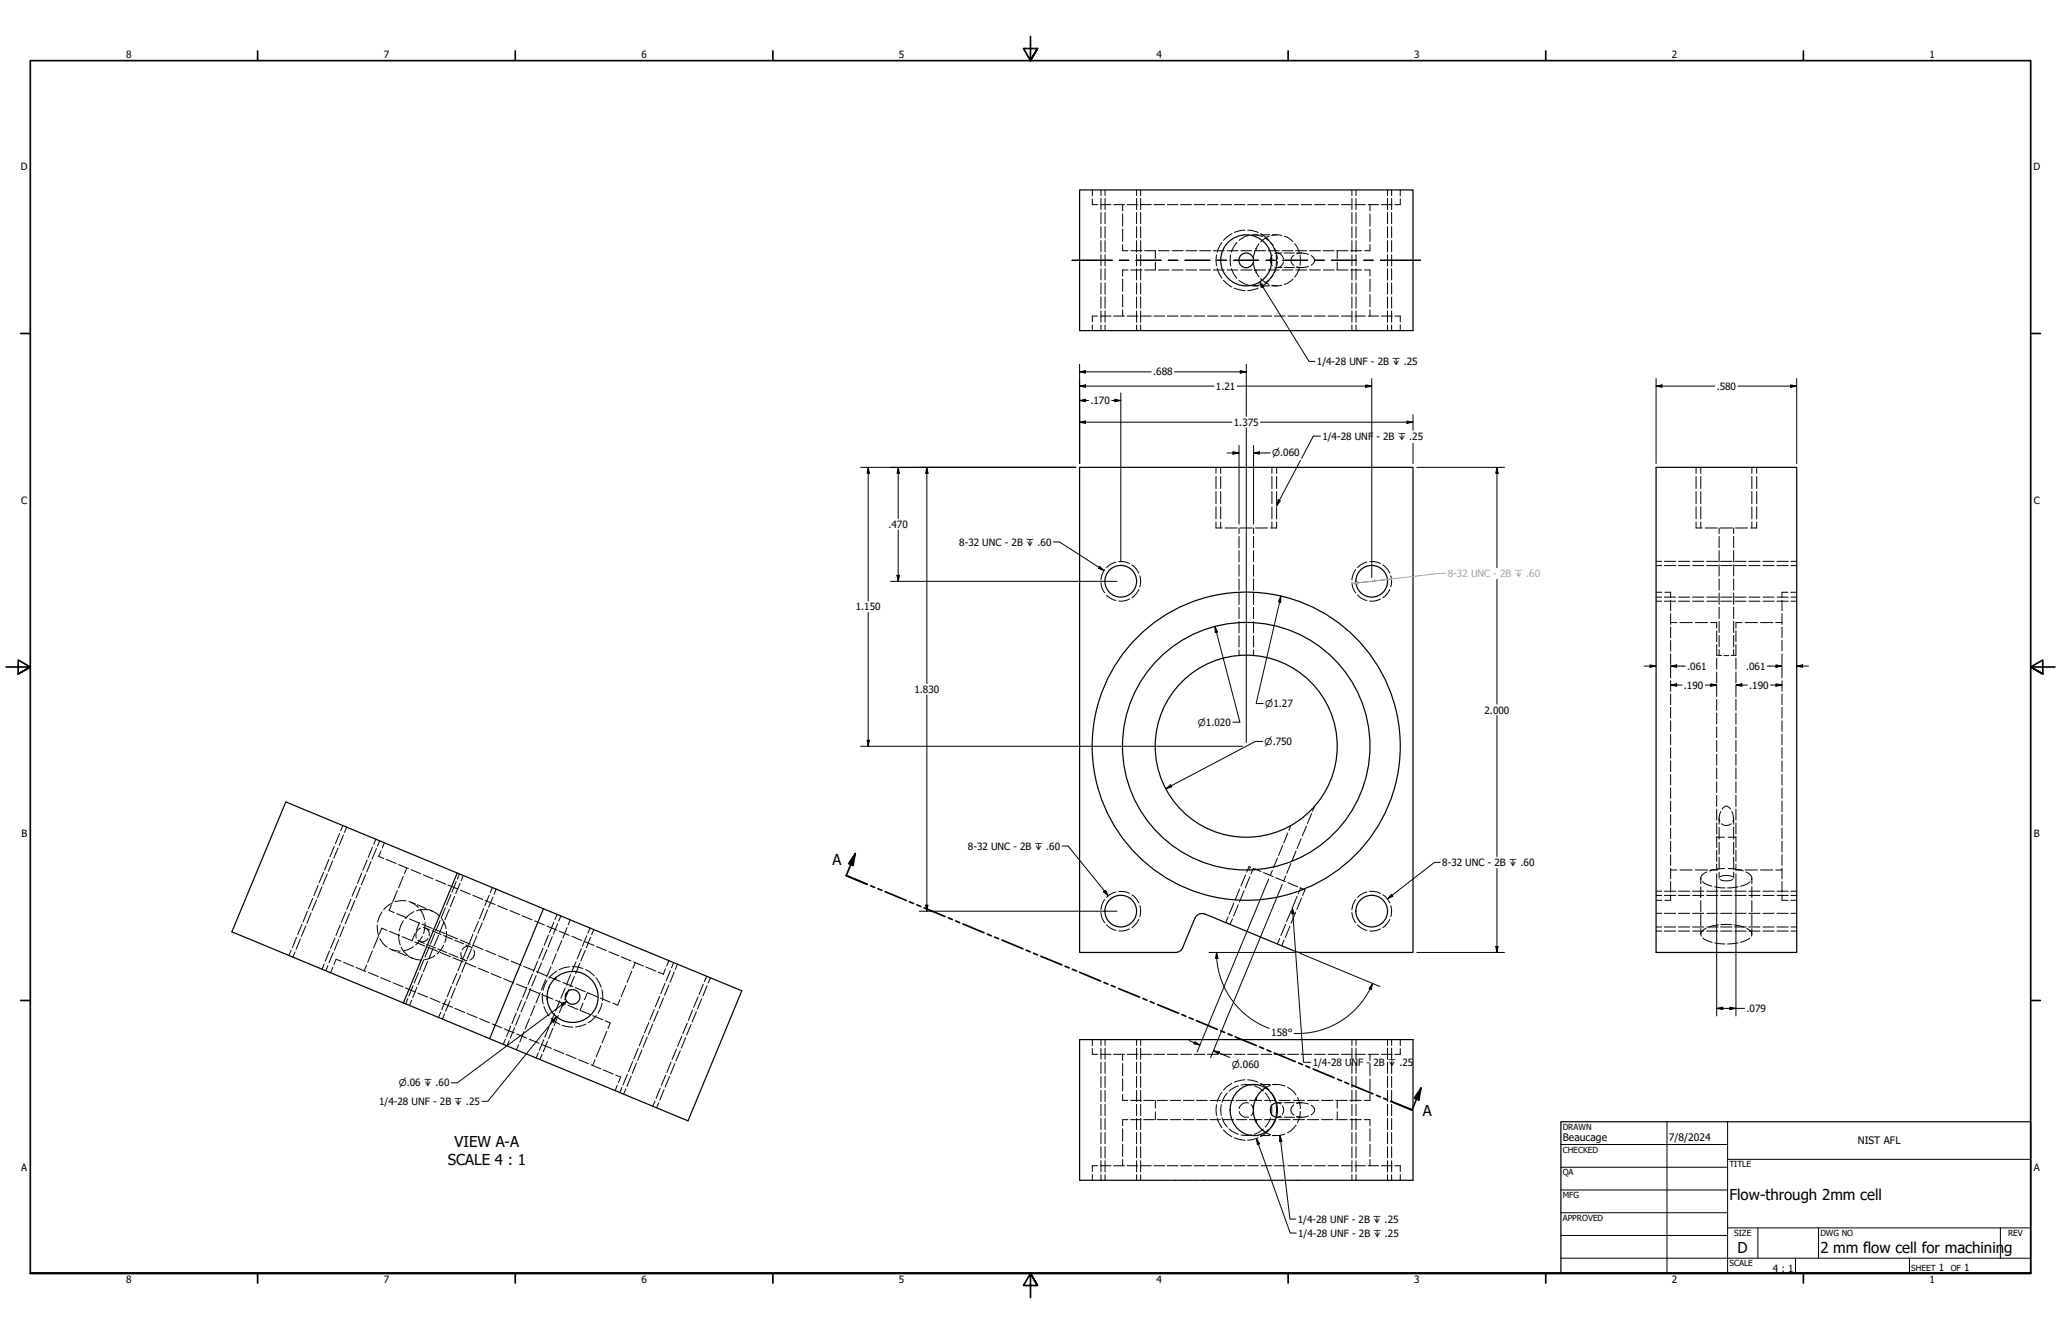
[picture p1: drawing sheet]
<svg xmlns="http://www.w3.org/2000/svg" width="864mm" height="559mm" viewBox="0 0 864 559" stroke-linecap="round" stroke-linejoin="round" font-family="sans-serif">
<!-- layer: Hidden Narrow (ANSI) -->
<g fill="none" stroke="#000" stroke-width=".42">
<path d="M461.3 79.6v2.3M478 79.6v2.3M566.5 79.6v2.3M583.1 79.6v2.3M461.3 83.1v4.7M461.3 89v4.7M461.3 94.9v4.7M478 83.1v4.7M478 89v4.7M478 94.9v4.7M516.2 97.9l-2.2 1.4-1.4 1.4M521.7 96.4l-1.7 .1-2.8 .9"/>
<path d="M522.8 96.4l1.6 .1 2.8 .9M528.2 97.9l2.2 1.4 1.3 1.4M566.5 83.1v4.7M566.5 89v4.7M566.5 94.9v4.7M583.1 83.1v4.7M583.1 89v4.7M583.1 94.9v4.7M461.3 100.8v4.7M461.3 106.7v4.7M461.3 112.6v4.7M461.3 118.5v4.7"/>
<path d="M478 100.8v4.7M478 106.7v4.7M478 112.6v4.7M478 118.5v4.7M509.7 106.8v4.5M510 112.4l2 4.1M512 101.6l-.8 1.1-1.2 3M512.6 117.4l1.4 1.4 2.2 1.4M531.7 117.4l-1.3 1.4-2.2 1.4M532.4 101.6l.8 1.1 1.2 3M534.4 112.4l-2 4.1M534.7 106.8v4.5"/>
<path d="M566.5 100.8v4.7M566.5 106.7v4.7M566.5 112.6v4.7M566.5 118.5v4.7M583.1 100.8v4.7M583.1 106.7v4.7M583.1 112.6v4.7M583.1 118.5v4.7M461.3 124.4v4.7M461.3 130.2v4.8M461.3 136.1v2.4M478 124.4v4.7"/>
<path d="M478 130.2v4.8M478 136.1v2.4M517.2 120.7l4.5 1M527.2 120.7l-4.4 1M566.5 124.4v4.7M566.5 130.2v4.8M566.5 136.1v2.4M583.1 124.4v4.7M583.1 130.2v4.8M583.1 136.1v2.4M509.5 195.8v2.5M509.5 199.6v5.1"/>
<path d="M534.9 195.8v2.5M534.9 199.6v5.1M710.7 195.8v2.5M710.7 199.6v5.1M736.1 195.8v2.5M736.1 199.6v5.1M509.5 205.9v5.1M509.5 212.3v5.1M509.5 218.6v2.6M534.9 205.9v5.1M534.9 212.3v5.1M534.9 218.6v2.6"/>
<path d="M710.7 205.9v5.1M710.7 212.3v5.1M710.7 218.6v2.6M736.1 205.9v5.1M736.1 212.3v5.1M736.1 218.6v2.6M462.9 238.6a7.4 7.4 0 0 0-1.6 4.4M467.6 235.5l-2.7 1.1-1.2 1.1M468.8 235.3l3.1 .2 1.4 .5M474.3 236.7a7.3 7.3 0 0 1 2.9 3.4M568.1 238.6a7.4 7.4 0 0 0-1.6 4.4M572.8 235.5l-2.7 1.1-1.3 1.1"/>
<path d="M573.9 235.3l3.1 .2 1.4 .5M579.4 236.7a7.3 7.3 0 0 1 3 3.4M693.9 235.1h2.4M697.4 235.1h4.8M703.3 235.1h4.7M709.2 235.1h4.7M715.1 235.1h4.7M721 235.1h4.7M726.9 235.1h4.7M732.8 235.1h4.7M738.7 235.1h4.7M744.6 235.1h4.7"/>
<path d="M750.4 235.1h2.5M461.3 244.1a7 7 0 0 0 1.6 4.2M463.7 249.3l1.2 1.1 2.7 1.1M473.3 251l-1.4 .5-3.1 .3M477.2 246.9a7.8 7.8 0 0 1-2.9 3.5M477.6 241.2a7 7 0 0 1 0 4.6M566.5 244.1a7 7 0 0 0 1.6 4.2M568.8 249.3l1.3 1.1 2.7 1.1M578.4 251l-1.4 .5-3.1 .3M582.4 246.9a7.8 7.8 0 0 1-3 3.5M582.7 241.2a7 7 0 0 1 0 4.6M693.9 251.8h2.4"/>
<path d="M697.4 251.8h4.8M703.3 251.8h4.7M709.2 251.8h4.7M715.1 251.8h4.7M721 251.8h4.7M726.9 251.8h4.7M732.8 251.8h4.7M738.7 251.8h4.7M744.6 251.8h4.7M750.4 251.8h2.5M137.8 360l-1.8 4.4M140.1 354.5l-1.9 4.4"/>
<path d="M142.3 349.1l-1.8 4.3M143.6 345.8l-.9 2.2M157.7 355.5l-1.8 4.4M159.1 352.2l-.9 2.2M131.1 376.3l-1.9 4.4M133.3 370.9l-1.8 4.3M135.6 365.4l-1.9 4.4M148.7 377.3l-1.8 4.3M150.9 371.8l-1.7 4.4M153.2 366.3l-1.8 4.4M155.4 360.9l-1.7 4.4M188.9 374.8l-1.8 4.4"/>
<path d="M191.1 369.3l-1.7 4.4M192.5 366.1l-.9 2.1M206.6 375.7l-1.9 4.3M207.9 372.4l-.9 2.2M462.9 376.8a7.4 7.4 0 0 0-1.6 4.3M467.6 373.6l-2.7 1.2-1.2 1.1M468.8 373.4l3.1 .2 1.4 .6M474.3 374.8a7.3 7.3 0 0 1 2.9 3.5M477.6 379.4a7 7 0 0 1 0 4.6M517 378.3l-2 4.7M519.4 372.4l-1.9 4.7M521.9 366.5l-2 4.7"/>
<path d="M523.4 363l-1 2.4M523.6 364l-.1 .4M523.9 363.3l-.1 .3M545.3 376.2l-1.9 4.7M546.8 372.7l-1 2.4M568.1 376.8a7.4 7.4 0 0 0-1.6 4.3M572.8 373.6l-2.7 1.2-1.3 1.1M573.9 373.4l3.1 .2 1.4 .6M579.4 374.8a7.3 7.3 0 0 1 3 3.5M582.7 379.4a7 7 0 0 1 0 4.6M693.9 373.3h2.4M697.4 373.3h4.8"/>
<path d="M703.3 373.3h4.7M709.2 373.3h4.7M715.1 373.3h4.7M721 373.3h4.7M726.9 373.3h4.7M732.8 373.3h4.7M738.7 373.3h4.7M744.6 373.3h4.7M750.4 373.3h2.5M122 398.1l-.9 2.1M124.3 392.6l-1.8 4.4M126.6 387.2l-1.9 4.3"/>
<path d="M128.8 381.8l-1.8 4.3M139.6 399l-1.7 4.4M141.9 393.6l-1.8 4.4M144.1 388.1l-1.7 4.4M146.4 382.7l-1.7 4.3M179.9 396.6l-1.8 4.3M182.1 391.1l-1.8 4.4M184.4 385.6l-1.8 4.4M186.6 380.2l-1.8 4.4M197.5 397.5l-1.8 4.3M199.8 392l-1.8 4.4M202.1 386.6l-1.9 4.4"/>
<path d="M204.3 381.1l-1.8 4.4M227.6 397.2l-1.9 4.3M229.8 391.7l-1.8 4.3M232.1 386.3l-1.8 4.4M233.4 383l-.9 2.2M245.2 398.1l-1.8 4.4M247.5 392.6l-1.8 4.4M248.8 389.4l-.9 2.1M461.3 382.3a7 7 0 0 0 1.6 4.2M463.7 387.5l1.2 1.1 2.7 1.1M473.3 389.1l-1.4 .6-3.1 .3M477.2 385.1a7.8 7.8 0 0 1-2.9 3.5"/>
<path d="M514.6 384.1l-1 2.4M538 393.8l-.9 2.4M540.5 388l-2 4.7M542.9 382.1l-1.9 4.7M566.5 382.3a7 7 0 0 0 1.6 4.2M568.8 387.5l1.3 1.1 2.7 1.1M578.4 389.1l-1.4 .6-3.1 .3M582.4 385.1a7.8 7.8 0 0 1-3 3.5M693.9 390h2.4M697.4 390h4.8M703.3 390h4.7M709.2 390h4.7"/>
<path d="M715.1 390h4.7M721 390h4.7M726.9 390h4.7M732.8 390h4.7M738.7 390h4.7M744.6 390h4.7M750.4 390h2.5M137.4 404.5l-.9 2.2M170.9 418.3l-.9 2.2M173.1 412.9l-1.8 4.4M175.4 407.4l-1.9 4.4M177.6 402l-1.8 4.3"/>
<path d="M188.5 419.3l-1.8 4.3M190.8 413.8l-1.8 4.3M193 408.4l-1.8 4.4M195.3 402.9l-1.8 4.4M218.6 418.9l-1.9 4.4M220.8 413.5l-1.8 4.3M223.1 408.1l-1.9 4.3M225.3 402.6l-1.8 4.4M227.3 416.1l.3 4.5M229.2 410.7l-1 2.1-.7 2.1M233.3 406.8l-3.4 3M236.2 419.9l-1.8 4.3"/>
<path d="M238.4 414.4l-1.7 4.4M238.6 405l-2.5 .4-1.8 .8M239.8 404.9l2.8 .3 1.6 .5M240.7 409l-1.8 4.3M243 403.5l-1.8 4.4M245.3 406.1l1.5 .7 2.2 1.9M249.7 409.6l2.2 3.9M252.2 414.7l.3 4.5M276.4 417.4l-1.8 4.4M278.6 411.9l-1.7 4.4M280.9 406.5l-1.8 4.3M282.3 403.2l-.9 2.2"/>
<path d="M294.1 418.3l-1.9 4.4M296.3 412.9l-1.8 4.4M297.7 409.6l-1 2.2M186.2 424.7l-.8 2.2M211.8 435.3l-.9 2.2M214 429.8l-1.8 4.4M216.3 424.4l-1.8 4.4M227.9 421.6l.8 1.9 1.4 2.1M229.4 436.2l-1.8 4.4M230.9 426.5l2.2 1.8 1.5 .8M231.6 430.8l-1.7 4.3M233.9 425.3l-1.7 4.3"/>
<path d="M235.6 429.5l4.4 .8M245.6 428.9l-1.9 .8-2.5 .5M249.9 425.4l-2.3 2.3-1.1 .7M252.3 420.2l-.6 2.3-1.1 1.9M267.4 439.2l-1.8 4.3M269.6 433.7l-1.8 4.4M271.9 428.3l-1.8 4.3M274.1 422.8l-1.7 4.4M287.3 434.7l-1.8 4.3M289.6 429.2l-1.9 4.4M291.8 423.8l-1.8 4.3M461.3 435.5v2.4"/>
<path d="M461.3 439v4.7M478 435.5v2.4M478 439v4.7M566.5 435.5v2.4M566.5 439v4.7M583.1 435.5v2.4M583.1 439v4.7M227.1 441.6l-.8 2.2M260.6 455.5l-.9 2.2M262.9 450.1l-1.9 4.3M265.1 444.6l-1.8 4.3M278.3 456.4l-1.8 4.4"/>
<path d="M280.5 451l-1.8 4.4M282.8 445.6l-1.8 4.3M285.1 440.1l-1.9 4.3M461.3 444.9v4.7M461.3 450.8v4.7M461.3 456.8v4.7M478 444.9v4.7M478 450.8v4.7M478 456.8v4.7M512 457.5l-.8 1.1-1.2 3M516.2 453.8l-2.2 1.4-1.4 1.4M521.7 452.3l-4.5 1"/>
<path d="M522.8 452.3l4.4 1M528.2 453.8l2.2 1.4 1.3 1.4M532.4 457.5l.8 1.1 1.2 3M566.5 444.9v4.7M566.5 450.8v4.7M566.5 456.8v4.7M583.1 444.9v4.7M583.1 450.8v4.7M583.1 456.8v4.7M276 461.9l-.9 2.2M461.3 462.6v4.8M461.3 468.5v4.7"/>
<path d="M461.3 474.4v4.7M478 462.6v4.8M478 468.5v4.7M478 474.4v4.7M509.7 462.7v4.5M510 468.3l2 4.1M512.6 473.3l1.4 1.4 2.2 1.4M517.2 476.6l4.5 1M527.2 476.6l-4.4 1M531.7 473.3l-1.3 1.4-2.2 1.4M534.4 468.3l-2 4.1M534.7 462.7v4.5"/>
<path d="M566.5 462.6v4.8M566.5 468.5v4.7M566.5 474.4v4.7M583.1 462.6v4.8M583.1 468.5v4.7M583.1 474.4v4.7M461.3 480.3v4.7M461.3 486.2v4.7M461.3 492.1v2.3M478 480.3v4.7M478 486.2v4.7M478 492.1v2.3"/>
<path d="M566.5 480.3v4.7M566.5 486.2v4.7M566.5 492.1v2.3M583.1 480.3v4.7M583.1 486.2v4.7M583.1 492.1v2.3"/>
</g>
<!-- layer: Hidden (ANSI) -->
<g fill="none" stroke="#000" stroke-width=".42">
<path d="M457.7 79.6v2.4M463 79.6v2.3M476.2 79.6v2.3M568.2 79.6v2.3M581.4 79.6v2.3M586.7 79.6v2.4M457.7 83.2v2.5h2.2M461.1 85.7h4.4M463 83.1v4.7M463 89v4.7M463 94.9v4.7M466.7 85.7h4.5"/>
<path d="M470.4 85.7v2.6M470.4 89.6v5.1M470.4 96v5.2M472.3 85.7h4.5M476.2 83.1v4.7M476.2 89v4.7M476.2 94.9v4.7M477.9 85.7h4.5M483.5 85.7h4.5M489.1 85.7h4.5M494.7 85.7h4.5M500.3 85.7h4.5"/>
<path d="M506 85.7h4.4M511.6 85.7h4.5M517.1 85.7h4.6M522.8 85.7h4.4M523.3 98.6a8.4 8.4 0 0 0-4.1 2.1M524.4 98.4a8.2 8.2 0 0 1 4.7 .7M525.3 98.4h2M528.3 98.4h3.8M528.4 85.7h4.5M530.1 99.7l1.7 1.3 1.7 1.9M531.7 98.9l-1.5 .8-2 1.6M533.1 98.4h2"/>
<path d="M534 85.7h4.5M537.1 98.6l-1.5-.2-2.8 .3M538.2 98.9l1 .4 2.6 1.9M539.6 85.7h4.5M545.2 85.7h4.5M550.8 85.7h4.5M556.5 85.7h4.4M562 85.7h4.5M567.6 85.7h4.5M568.2 83.1v4.7M568.2 89v4.7M568.2 94.9v4.7"/>
<path d="M573.3 85.7h4.4M574 85.7v2.6M574 89.6v5.1M574 96v5.2M578.9 85.7h4.5M581.4 83.1v4.7M581.4 89v4.7M581.4 94.9v4.7M586.7 83.2v2.5h-2.2M463 100.8v4.7M463 106.7v4.7M463 112.6v4.7"/>
<path d="M463 118.5v4.7M470.4 102.5v2.5h2.3M470.4 116.9v5.1M472.7 113.1h-2.3v2.5M473.8 105h4.7M473.8 113.1h4.7M476.2 100.8v4.7M476.2 106.7v4.7M476.2 112.6v4.7M476.2 118.5v4.7M479.6 105h4.6M479.6 113.1h4.6"/>
<path d="M484.1 105v3.3M484.1 109.9v3.2M485.4 105h4.6M485.4 113.1h4.6M491.1 105h4.6M491.1 113.1h4.6M496.9 105h4.6M496.9 113.1h4.6M502.7 105h4.5M502.7 113.1h4.5M508.4 105h4.6M508.4 113.1h4.6"/>
<path d="M514.2 105h4.5M514.2 113.1h4.5M515.7 106.7l-.3 2.3 .3 2.4M516 112.5l1 2.4 1.4 1.7M518.4 101.5l-1.4 1.8-1 2.3M519.2 117.4a8.4 8.4 0 0 0 4.1 2.1M519.9 105h4.6M519.9 113.1h4.6M525.3 109.9l.6 3.2M525.3 119.8h2M525.7 105h4.6M525.7 113.1h4.6"/>
<path d="M525.8 113.1l.2 .3M525.9 105l-.6 3.3M526 104.7l-.2 .3M526.2 104.3l.2-.3v.3M526.2 113.7l.2 .4M526.4 114.1l1.1 1.9M526.4 104.7v.3M526.4 113.1v.3M526.4 113.7v.4M527.5 102.2l-1.1 1.8M528.2 116.7l2 1.7 1.5 .7M528.3 119.8h3.8"/>
<path d="M529.1 118.9l-2.4 .7-2.3 .1M531.4 105h4.6M531.4 113.1h4.6M532.8 119.4l2.8 .4 1.5-.3M533.1 106.9a3.1 3.1 0 0 0 0 4.4M533.1 119.8h2M533.5 115.2l-1.7 2-1.7 1.2M534 103.9l.9 2.1 .3 2.5M534.2 106.2a2.65 2.65 0 0 1 3.6 2.3M535.1 112.1h2M535.1 106h2M535.2 109.7l-.3 2.4-.9 2.1"/>
<path d="M537.2 105h4.6M537.2 113.1h4.6M537.8 109.7a2.65 2.65 0 0 1-3.6 2.2M538.2 112.1h4.2M538.2 106h4.2M541.8 116.9l-2.6 1.9-1 .4M542.2 106.9a2.42 2.42 0 0 0 0 4.3M542.5 102l.9 1.3 1 2.6M542.9 105h4.7M542.9 113.1h4.7M543.3 106.4a6.6 6.6 0 0 1 5 .2M543.4 112.1h2.1"/>
<path d="M543.4 106h2.1M544.4 112.3l-1 2.5-.9 1.3M544.8 106.9v4.3M548.3 111.6a7.4 7.4 0 0 1-5 .2M548.7 105h4.6M548.7 113.1h4.6M549.4 107.1a2.1 2.1 0 0 1 1.5 2 2.1 2.1 0 0 1-1.5 2M554.5 105h4.6M554.5 113.1h4.6M560.2 105h4.6M560.2 113.1h4.6M560.3 105v3.3"/>
<path d="M560.3 109.9v3.2M566 105h4.5M566 113.1h4.5M568.2 100.8v4.7M568.2 106.7v4.7M568.2 112.6v4.7M568.2 118.5v4.7M571.8 113.1h2.2v2.5M574 102.5v2.5h-2.2M574 116.9v5.1M581.4 100.8v4.7M581.4 106.7v4.7"/>
<path d="M581.4 112.6v4.7M581.4 118.5v4.7M457.7 136.1v2.4M459.9 132.4h-2.2v2.4M461.1 132.4h4.4M463 124.4v4.7M463 130.2v4.8M463 136.1v2.4M466.7 132.4h4.5M470.4 123.4v5.1M470.4 129.8v2.6M472.3 132.4h4.5"/>
<path d="M476.2 124.4v4.7M476.2 130.2v4.8M476.2 136.1v2.4M477.9 132.4h4.5M483.5 132.4h4.5M489.1 132.4h4.5M494.7 132.4h4.5M500.3 132.4h4.5M506 132.4h4.4M511.6 132.4h4.5M517.1 132.4h4.6M522.8 132.4h4.4"/>
<path d="M528.4 132.4h4.5M534 132.4h4.5M539.6 132.4h4.5M545.2 132.4h4.5M550.8 132.4h4.5M556.5 132.4h4.4M562 132.4h4.5M567.6 132.4h4.5M568.2 124.4v4.7M568.2 130.2v4.8M568.2 136.1v2.4M573.3 132.4h4.4"/>
<path d="M574 123.4v5.1M574 129.8v2.6M578.9 132.4h4.5M581.4 124.4v4.7M581.4 130.2v4.8M581.4 136.1v2.4M584.5 132.4h2.2v2.4M586.7 136.1v2.4M511.5 195.8v2.5M511.5 199.6v5.1M533 195.8v2.5M533 199.6v5.1"/>
<path d="M712.7 195.8v2.5M712.7 199.6v5.1M734.1 195.8v2.5M734.1 199.6v5.1M511.5 205.9v5.1M511.5 212.3v5.1M511.5 218.6v2.6M533 205.9v5.1M533 212.3v5.1M533 218.6v2.6M712.7 205.9v5.1M712.7 212.3v5.1"/>
<path d="M712.7 218.6v2.6M734.1 205.9v5.1M734.1 212.3v5.1M734.1 218.6v2.6M509.5 221.2h2.6M513.3 221.2h5.1M519.2 221.2v2.3M519.2 224.7v4.8M519.2 230.6v4.8M519.2 236.6v4.8M519.7 221.2h5.1M525.3 221.2v2.3"/>
<path d="M525.3 224.7v4.8M525.3 230.6v4.8M525.3 236.6v4.8M526 221.2h5.1M532.4 221.2h2.5M693.9 236.9h2.4M697.4 236.9h4.8M703.3 236.9h4.7M709.2 236.9h4.7M710.7 221.2h2.5M714.5 221.2h5.1M715.1 236.9h4.7"/>
<path d="M720.3 221.2v2.3M720.3 224.7v4.7M720.3 230.6v4.8M720.3 236.5v4.8M720.9 221.2h5M721 236.9h4.7M726.4 221.2v2.3M726.4 224.7v4.7M726.4 230.6v4.8M726.4 236.5v4.8M726.9 236.9h4.7M727.2 221.2h5.1"/>
<path d="M732.8 236.9h4.7M733.6 221.2h2.5M738.7 236.9h4.7M744.6 236.9h4.7M750.4 236.9h2.5M519.2 242.5v4.8M519.2 248.5v4.7M519.2 254.4v4.7M525.3 242.5v4.8M525.3 248.5v4.7M525.3 254.4v4.7M693.9 248.1h2.4"/>
<path d="M693.9 250.1h2.4M697.4 250.1h4.8M697.6 248.1h2.4v2.2M700 251.5v4.4M700 257v4.6M703.3 250.1h4.7M709.2 250.1h4.7M715.1 250.1h4.7M720.3 242.5v4.7M720.3 248.4v4.8M720.3 254.3v4.8M721 250.1h4.7"/>
<path d="M726.4 242.5v4.7M726.4 248.4v4.8M726.4 254.3v4.8M726.9 250.1h4.7M732.8 250.1h4.7M738.7 250.1h4.7M744.6 250.1h4.7M746.7 251.5v4.4M746.7 257v4.6M749.2 248.1h-2.5v2.2M750.4 248.1h2.5M750.4 250.1h2.5"/>
<path d="M519.2 260.3v4.8M519.2 266.3v4.7M519.2 272.2v2.4M525.3 260.3v4.8M525.3 266.3v4.7M525.3 272.2v2.4M700 262.6v4.5M700 268.3v4.4M700 273.9v4.5M700 279.5v4.5M700 260.8h2.6M703.9 260.8h5.1"/>
<path d="M710.4 260.8h5.1M716.8 260.8h2.5v2.3M719.3 264.2v4.6M719.3 270v4.6l.3-.1M719.3 275.7v4.6M720 274.5h.3M720.3 274.5l1.1 .1M720.3 260.3v4.7M720.3 266.2v4.8M720.3 272.1v2.4M722.4 274.6h2M726.4 274.5l-1 .1"/>
<path d="M726.4 274.5h.4M726.4 260.3v4.7M726.4 266.2v4.8M726.4 272.1v2.4M727.4 264.2v4.6M727.4 270v4.6l-.3-.1M727.4 275.7v4.6M729.9 260.8h-2.5v2.3M731.3 260.8h5.1M737.7 260.8h5.1M744.1 260.8h2.6M746.7 262.6v4.5"/>
<path d="M746.7 268.3v4.4M746.7 273.9v4.5M746.7 279.5v4.5M700 285.1v4.5M700 290.7v4.5M700 296.3v4.5M719.3 281.5v4.6M719.3 287.2v4.6M719.3 293v4.6M719.3 298.7v4.6M727.4 281.5v4.6M727.4 287.2v4.6"/>
<path d="M727.4 293v4.6M727.4 298.7v4.6M746.7 285.1v4.5M746.7 290.7v4.5M746.7 296.3v4.5M700 301.9v4.6M700 307.5v4.5M700 313.2v4.4M700 318.8v4.5M719.3 304.5v4.6M719.3 310.2v4.6M719.3 316v4.5"/>
<path d="M727.4 304.5v4.6M727.4 310.2v4.6M727.4 316v4.5M746.7 301.9v4.6M746.7 307.5v4.5M746.7 313.2v4.4M746.7 318.8v4.5M550.9 337.7l-.9 2.1M700 324.4v4.5M700 330v4.5M700 335.6v4.5M719.3 321.7v4.6"/>
<path d="M719.3 327.5v4.5M719.3 333.2v4.6M719.3 339v4.5M721 339.9a5.4 5.4 0 0 0-.4 4.3M721.6 339a1.84 1.84 0 0 1 1.8-1.3 1.84 1.84 0 0 1 1.7 1.3M725.7 339.9a5.4 5.4 0 0 1 .4 4.3M727.4 321.7v4.6M727.4 327.5v4.5M727.4 333.2v4.6M727.4 339v4.5M746.7 324.4v4.5M746.7 330v4.5"/>
<path d="M746.7 335.6v4.5M141.7 355.2l-1.9 4.3M143.9 349.8l-1.8 4.3M145.3 346.5l-1 2.2M156.1 354.8l-1.8 4.4M157.5 351.5l-.9 2.2M159.6 356.4l-.9 2.3 2.1 .9M161 353.1l-.9 2.2M161.8 360l4.2 1.7M535.3 359.3l-1.8 4.2M537.5 354.1l-1.8 4.2M539.6 348.9l-1.7 4.2"/>
<path d="M540.9 345.8l-.8 2.1M543.1 356.5l-1.8 4.2M545.2 351.3l-1.7 4.2M547.4 346.1l-1.7 4.1M549.6 340.8l-1.8 4.2M700 341.2v4.5M700 346.8v4.5M700 352.4v4.5M700 358v4.5M719.3 344.7v4.6M719.3 350.5v4.5M719.3 356.2v4.6"/>
<path d="M719.3 350.7h3.3M720.3 342.8v2.4M720.3 346.5v5M720.3 352.8v5M720.3 359.1v5M721.3 345.1a3.4 3.4 0 0 0 4.1 0M724.2 350.7h3.2M726.4 342.8v2.4M726.4 346.5v5M726.4 352.8v5M726.4 359.1v5M727.4 344.7v4.6"/>
<path d="M727.4 350.5v4.5M727.4 356.2v4.6M746.7 341.2v4.5M746.7 346.8v4.5M746.7 352.4v4.5M746.7 358v4.5M132.7 377l-1.9 4.3M134.9 371.5l-1.8 4.4M137.2 366.1l-1.9 4.4M139.4 360.6l-1.8 4.4M147.1 376.6l-1.8 4.3M149.4 371.2l-1.9 4.3"/>
<path d="M151.6 365.7l-1.8 4.4M153.9 360.2l-1.9 4.4M164 379l-.9 2.4 2.1 .9M164.5 378.2l-1.9 1.1-1.8 1.8M166.5 373.1l-2 4.7M167 362.1l4.1 1.8M169 367.2l-2 4.7M170.2 377.4l-2.2-.1-2.5 .5M170.4 363.6l-.9 2.4M171.3 377.6l2.1 1 1.9 1.5M172.2 364.3l4.1 1.7M172.2 378l1.8 .7"/>
<path d="M174.9 379l3.6 1.6M177.4 366.5l4.1 1.7M182.6 368.6l4.1 1.7M187.7 370.7l4.2 1.7M190.5 375.4l-1.8 4.4M192.8 370l-1.9 4.3M192.9 372.9l4.1 1.7M194.1 366.7l-.9 2.2M198.1 375l4.1 1.7M203.3 377.2l4.2 1.7M205 375l-1.9 4.4M206.3 371.8l-.9 2.2"/>
<path d="M208.5 379.3l4.1 1.8M518.9 379l-2 4.7M521.3 373.1l-1.9 4.7M523.4 363l.2 .1M523.7 367.3l-1.9 4.7M523.7 363.2l.2 .1M525.4 363.9l-.3-.1-.9 2.3M525.7 364h.2M526.4 364.2l2 .9M529.4 365.5l4.1 1.7M533.1 364.6l-.8 2.1M534.5 367.7l4.1 1.6"/>
<path d="M538.7 367l-.8 2M539.6 369.8l4.2 1.7M540.9 361.7l-1.7 4.2M543.5 375.5l-1.9 4.7M544.8 371.9l2 .8M545 372l-1 2.3M693.9 377.1h2.4M693.9 375.1h2.4M697.4 375.1h4.8M700 363.7v4.4M700 369.3v4.5M700 374.8v2.3h-2.4"/>
<path d="M700 364.4h2.6M703.3 375.1h4.7M703.9 364.4h5.1M709.2 375.1h4.7M710.4 364.4h5.1M712.7 367.9v2.3M712.7 371.4v4.6M712.7 377.3v4.7M713.4 369.3a7.4 7.4 0 0 0 4 1.9M715.1 365.3a2.98 2.98 0 0 0-2.3 3.1M715.1 375.1h4.7M718.4 371.5l4.4 .4"/>
<path d="M718.7 364.2l-2.5 .6M719 364.3l.3 .1h-2.5M719.3 361.9v2.3h-.3M720.3 365.4v2.5M720.7 367.3l2.7-.6 2.7 .6M720.7 368.4l2.7 .6 2.7-.6M721 375.1h4.7M722.6 363.8l-3.3 .2M724.2 363.8l3.2 .2M726.4 365.4v2.5M726.9 375.1h4.7M727.4 361.9v2.3h.3"/>
<path d="M727.7 364.3l-.3 .1h2.5M728.1 364.2h.3h-.3M728.3 371.5l-4.4 .4M728.4 364.2l2.1 .6M731.3 364.4h5.1M731.6 365.3a2.83 2.83 0 0 1 2.3 3.1M732.8 375.1h4.7M733.3 369.3a6.7 6.7 0 0 1-3.9 1.9M734.1 367.9v2.3M734.1 371.4v4.6M734.1 377.3v4.7M737.7 364.4h5.1"/>
<path d="M738.7 375.1h4.7M744.1 364.4h2.6M744.6 375.1h4.7M746.7 363.7v4.4M746.7 369.3v4.5M746.7 374.8v2.3h2.5M750.4 377.1h2.5M750.4 375.1h2.5M123.6 398.8l-.9 2.1M125.9 393.3l-1.8 4.3M128.1 387.9l-1.8 4.3M130.4 382.4l-1.8 4.4"/>
<path d="M138 398.3l-1.7 4.4M140.3 392.9l-1.8 4.4M142.6 387.5l-1.8 4.4M144.8 382l-1.8 4.4M156 398.3l-1.9 4.8M158.1 387.5l.1 2.5 .5 2.1M158.5 392.4l-2 4.7M159.2 393.2a8.4 8.4 0 0 0 3 3.5M160.1 382l-1.2 2-.6 2.3M162.1 389.7l-2.1-.9-1 2.4M163.2 397.3a8.7 8.7 0 0 0 4.5 1.1M163.2 390.1l4.2 1.8"/>
<path d="M164 397.8l1.8 .7M166.2 382.7l4.3 1.8M166.7 398.8l3.5 1.6M167.1 391.2v2.5l.6 2.1M168.1 396.9l1.4 2.1 1.7 1.4M168.5 392.4l4.3 1.7M169 385.7l-1.1 2.1-.6 2.2M171.6 384.9l4.2 1.8M173.2 396.6l-2.3 1.2-2 .5M173.4 381.9l-1.8 1.1-1.9 1.7M173.8 394.6l4.3 1.7M173.9 391.1l-1.2 3"/>
<path d="M175.7 386.7l-1.2 2.9M175.9 394.4l1.9 .8M176.1 381l1.1 1.8 .7 2.5M176.1 388.8a2.97 2.97 0 0 0-1.6 4.1M176.9 387.2l4.3 1.7M177 392.2l-1.3 2.1-1.5 1.6M177.4 388.6a2.73 2.73 0 0 1 2.4 3.4M178.1 386.5l-.1 2.2-.6 2.3M178.2 388.7l1.9 .8M178.8 395.5l3.7 1.6M179.1 396.7l4.3 1.8M179.2 381.1l-2.2-.1-2.4 .5"/>
<path d="M179.3 393.1a2.67 2.67 0 0 1-4.2 .7M179.4 380.9l1.8 .7M180.3 381.4a7.6 7.6 0 0 1 4 2.5M181 389.9l3.8 1.6M181.5 397.2l-1.8 4.4M182.2 389.3l4.3 1.8M183.5 397.5l3.7 1.5M183.8 391.8l-1.9 4.3M184.5 399l4.2 1.7M185 384.7a8.5 8.5 0 0 1 1.9 4.3M185.8 391.9l3.7 1.5M185.9 395.9l-1.2 2.1-1.6 1.6"/>
<path d="M186 386.3l-1.8 4.4M187.1 390.1l-.1 2.3-.6 2.4M187.5 391.5l4.3 1.8M188.2 399.5l3.7 1.5M188.3 380.9l-1.9 4.4M190.5 393.8l3.7 1.6M192.8 393.8l4.3 1.7M193.2 398.9a2.74 2.74 0 0 0 2.5 3.5M195.2 395.8l1.9 .8M196 396.8l-1.9 4.4M197.9 397.1a2.71 2.71 0 0 0-4.2 .7M198.2 396l4.2 1.7"/>
<path d="M198.2 391.4l-1.8 4.3M198.6 398.1a3.1 3.1 0 0 1-1.8 4M200.5 386l-1.9 4.3M202.7 380.5l-1.8 4.4M203.5 398.1l4.3 1.8M213.7 381.4l4.1 1.8M218.8 383.6l4.1 1.7M224 385.8l4.2 1.7M229.2 387.9l4.2 1.7M229.2 397.8l-1.9 4.4M231.4 392.4l-1.8 4.3M233.1 399.5l-1.8 4.3"/>
<path d="M233.7 386.9l-1.9 4.4M234.4 390.1l4.1 1.7M235 383.7l-.9 2.1M235.4 394l-1.8 4.4M237.6 388.6l-1.8 4.3M239 385.3l-.9 2.2M239.6 392.2l4.1 1.8M243.6 397.4l-1.8 4.4M244.7 394.3l4.2 1.7M245.9 392l-1.9 4.4M247.2 388.7l-.9 2.2M249.9 396.5l4.2 1.7"/>
<path d="M255.1 398.7l4.2 1.7M516.4 384.9l-1 2.3M536.3 393.1l-1.1 2.3M538.7 387.2l-2 4.7M541.1 381.4l-2 4.6M693.9 388.3h2.4M693.9 382.6h2.4M697.4 388.3h4.8M697.4 382.6h4.8M703.3 388.3h4.7M703.3 382.6h4.7M709.2 388.3h4.7"/>
<path d="M709.2 382.6h4.7M712.7 383.1v4.7M712.7 389v2.4M713.5 392.9l1.8 1.1 2.1 .7M714.9 388.8a2.64 2.64 0 0 0-2 3.3M715.1 388.3h4.7M715.1 382.6h4.7M718.5 395l4.3 .4M720.1 387.4l-4.2 1M721 388.3h4.7M721 382.6h4.7M721.2 387.3h4.4"/>
<path d="M726.6 387.4l4.2 1M726.9 388.3h4.7M726.9 382.6h4.7M728.2 395l-4.3 .4M731.8 388.8a2.52 2.52 0 0 1 2.1 3.3M732.8 388.3h4.7M732.8 382.6h4.7M733.2 392.9l-1.7 1.1-2.2 .7M734.1 383.1v4.7M734.1 389v2.4M738.7 388.3h4.7M738.7 382.6h4.7"/>
<path d="M744.6 388.3h4.7M744.6 382.6h4.7M750.4 388.3h2.5M750.4 382.6h2.5M135.8 403.8l-.9 2.2M139.4 405.2l-.9 2.3M142.9 402.7l-2.1-.9-.9 2.3M144 403.1l4.1 1.7M149.2 405.3l4.1 1.7M153.6 404.3l-1 2.4M154.4 407.4l4.1 1.7M159.5 409.5l4.1 1.7"/>
<path d="M164.7 411.7l4.1 1.7M169.9 413.8l4.2 1.7M171.1 400.7l1.9 .7M172.1 401.1l2.2 .8 2.4 .2M172.5 419l-.9 2.2M174.7 413.6l-1.8 4.3M175.1 416l4.1 1.7M177 408.1l-1.8 4.3M179.2 402.7l-1.8 4.3M180.3 418.1l4.1 1.8M182.2 400.3l-2.2 1.2-2.1 .5M186.9 418.6l-1.8 4.4"/>
<path d="M189.2 413.1l-1.8 4.4M189.8 401.2l4.3 1.7M191.5 407.7l-1.9 4.4M192.8 401.4l2 .8M193.7 402.3l-1.8 4.4M195.1 403.4l4.3 1.7M200.5 405.6l4.2 1.8M205.7 407.8l4.3 1.8M208.9 400.4l4.2 1.7M211.1 410l4.2 1.7M214.2 402.6l4.2 1.8M216.4 412.2l4.3 1.8"/>
<path d="M219.5 404.8l4.3 1.7M220.2 419.6l-1.9 4.3M221.7 414.4l4.3 1.8M222.4 414.1l-1.8 4.4M224.7 408.7l-1.9 4.4M224.8 407l4.2 1.7M226.4 415.8l-1.9 4.4M226.9 403.3l-1.8 4.3M227.1 416.6l2.1 .9M228.6 410.3l-1.8 4.4M229.6 417.7l2.1 .8M230.1 409.2l2.2 .9"/>
<path d="M230.9 404.9l-1.9 4.4M232.7 410.3l2.1 .8M232.8 419l4.1 1.7M234.6 419.2l-1.8 4.3M235.8 411.5l4.2 1.8M236.9 413.8l-1.9 4.3M239.1 408.3l-1.8 4.4M241 413.7l4.2 1.7M241.4 402.9l-1.9 4.3M246.1 415.8l-1.2 3M246.3 415.9l4.1 1.7M251.5 418l4.2 1.8"/>
<path d="M259.8 418.7l-1 2.4-2.1-.9M260.3 400.8l4.1 1.7M262.3 412.8l-2 4.7M264.7 406.8l-1.9 4.7M265.5 403l4.1 1.7M266.2 403.2l-1 2.4M270.6 405.1l4.2 1.7M278 418.1l-1.8 4.3M278.8 405.8l-.9 2.3-2.1-.9M280.3 402.4l-1 2.3M280.3 412.6l-1.9 4.3M282.5 407.2l-1.8 4.3"/>
<path d="M283.8 403.9l-.8 2.2M292.5 417.6l-1.9 4.4M294.7 412.2l-1.8 4.4M296.1 408.9l-1 2.3M184.7 424.1l-.9 2.1M185.4 420.2l4.2 1.8M190.6 422.4l4.2 1.7M195.8 424.6l4.2 1.7M201 426.7l4.1 1.7M206.2 428.9l4.1 1.7M211.3 431l4.2 1.7M213.4 435.9l-.9 2.2"/>
<path d="M215.6 430.5l-1.8 4.3M216.5 433.1l4.2 1.7M217.3 437.6l-.9 2.1M217.9 425.1l-1.8 4.3M219.6 432.1l-1.8 4.4M221.7 435.3l4.2 1.7M221.9 426.7l-1.9 4.3M224.1 421.3l-1.8 4.3M226.9 437.5l4.2 1.7M227.8 435.5l-1.8 4.4M230.1 430.1l-1.8 4.4M232.1 439.6l4.1 1.7"/>
<path d="M232.3 424.6l-1.8 4.4M238 421.1l4.1 1.7M243.2 423.3l4.2 1.7M244.3 420.2l-1.2 3M248.4 425.4l4.2 1.8M251.8 438l-2 4.7M253.6 427.6l2.1 .9-.9 2.3M254.3 432.1l-2 4.7M269 439.9l-1.8 4.3M271.2 434.4l-1.8 4.3M273.5 428.9l-1.8 4.4M275.8 423.5l-1.9 4.4"/>
<path d="M283.5 439.4l-1.9 4.4M285.7 434l-1.8 4.3M288 428.6l-1.9 4.3M290.2 423.1l-1.8 4.4M457.7 435.5v2.5M457.7 439.2v2.4h2.2M463 435.5v2.4M463 439v4.7M476.2 435.5v2.4M476.2 439v4.7M568.2 435.5v2.4M568.2 439v4.7"/>
<path d="M581.4 435.5v2.4M581.4 439v4.7M586.7 435.5v2.5M586.7 439.2v2.4h-2.2M225.6 441l-.9 2.2M237.2 441.7l4.2 1.7M242.4 443.9l4.2 1.7M247.6 446l4.2 1.7M249.3 443.9l-1 2.4M252.8 448.2l4.2 1.7M258 450.3l2.1 .9-1 2.3M258.6 454.6l-.9 2.3"/>
<path d="M262.2 456.2l-.9 2.1M264.5 450.7l-1.8 4.4M266.7 445.3l-1.8 4.3M276.7 455.8l-1.8 4.3M279 450.3l-1.9 4.4M281.2 444.9l-1.8 4.4M461.1 441.6h4.4M463 444.9v4.7M463 450.8v4.7M463 456.8v4.7M466.7 441.6h4.5M470.4 441.6v2.6"/>
<path d="M470.4 445.5v5.2M470.4 451.9v5.2M470.4 458.4v2.5h2.2M472.3 441.6h4.5M476.2 444.9v4.7M476.2 450.8v4.7M476.2 456.8v4.7M477.9 441.6h4.5M483.5 441.6h4.5M489.1 441.6h4.5M494.7 441.6h4.5M500.3 441.6h4.5"/>
<path d="M506 441.6h4.4M511.6 441.6h4.5M514.3 457.8l-1.1 1.4-1.1 2.5M517.1 441.6h4.6M518.9 454.9l-2.9 1.3-1 .9M520 454.5l1.7-.2 2.7 .2M522.8 441.6h4.4M525.3 454.3h2M525.5 454.8l2.1 .9 1.8 1.3M528.3 454.3h3.8M528.4 441.6h4.5M530.2 457.8l1.5 2.3 .7 1.5"/>
<path d="M532.4 454.7l-2.2 .9M533.1 454.3h2M533.6 454.4a8.6 8.6 0 0 1 4.8 .5M534 441.6h4.5M539.5 455.4l1.3 .8 2.3 2.5M539.6 441.6h4.5M543.7 459.7l.6 1.3 .6 3.4M545.2 441.6h4.5M550.8 441.6h4.5M556.5 441.6h4.4M562 441.6h4.5M567.6 441.6h4.5"/>
<path d="M568.2 444.9v4.7M568.2 450.8v4.7M568.2 456.8v4.7M573.3 441.6h4.4M574 441.6v2.6M574 445.5v5.2M574 451.9v5.2M574 458.4v2.5h-2.4M578.9 441.6h4.5M581.4 444.9v4.7M581.4 450.8v4.7M581.4 456.8v4.7"/>
<path d="M274.4 461.2l-.9 2.2M463 462.6v4.8M463 468.5v4.7M463 474.4v4.7M470.4 472.8v5.2M470.4 479.3v5.1M472.6 469h-2.2v2.6M473.7 469h4.5M473.7 460.9h4.5M476.2 462.6v4.8M476.2 468.5v4.7M476.2 474.4v4.7"/>
<path d="M479.2 469h4.5M479.2 460.9h4.5M484.1 460.9v3.3M484.1 465.8v3.2M484.8 469h4.4M484.8 460.9h4.4M490.3 469h4.5M490.3 460.9h4.5M495.9 469h4.4M495.9 460.9h4.4M501.4 469h4.4M501.4 460.9h4.4"/>
<path d="M507 469h4.4M507 460.9h4.4M511.7 462.7l-.2 2.2 .2 2.3M512.1 468.2l1.1 2.6 1.1 1.3M512.5 469h4.5M512.5 460.9h4.5M515 472.9l1 .8 2.9 1.4M518 469h4.5M518 460.9h4.5M519.2 465.6a3.1 3.1 0 0 0 4 2.3M520 475.4l1.7 .3 2.7-.3M523.2 462.1a2.99 2.99 0 0 0-4 2.3"/>
<path d="M523.6 469h2.2M523.6 460.9h2.2M524.3 462.7a3 3 0 0 1 0 4.5M525.3 475.7h2M526.4 469h2.3M526.4 460.9h2.3M528.3 475.7h3.8M529.4 472.9l-1.8 1.4-2.1 .9M529.9 469h4.8M529.9 460.9h4.8M530.2 474.3l2.2 1M532.4 468.3l-.7 1.6-1.5 2.2"/>
<path d="M532.6 462.8l.3 1.1-.3 3.3M533.1 475.7h2M534.9 462l1.7 .5M535.1 468h2M535.1 461.9h2M535.9 469h4.7M535.9 460.9h4.7M536.6 467.5l-1.7 .5M537.3 463.2a3.2 3.2 0 0 1 0 3.6M538.2 468h4.2M538.2 461.9h4.2M538.4 475a8.6 8.6 0 0 1-4.8 .6"/>
<path d="M541.8 469h4.8M541.8 460.9h4.8M542.2 462.9a2.42 2.42 0 0 0 0 4.2M543.1 471.3l-2.3 2.4-1.3 .8M543.3 462.3a6.6 6.6 0 0 1 5 .2M543.4 468h2.1M543.4 461.9h2.1M544.9 465.6l-.6 3.3-.6 1.3M547.8 469h4.8M547.8 460.9h4.8M548.3 467.5a7.4 7.4 0 0 1-5 .2M549.4 463a2.1 2.1 0 0 1 1.5 2 2.1 2.1 0 0 1-1.5 2"/>
<path d="M553.8 469h4.7M553.8 460.9h4.7M559.7 469h4.8M559.7 460.9h4.8M560.3 460.9v3.3M560.3 465.8v3.2M565.7 469h4.7M565.7 460.9h4.7M568.2 462.6v4.8M568.2 468.5v4.7M568.2 474.4v4.7M571.6 469h2.4v2.6"/>
<path d="M574 472.8v5.2M574 479.3v5.1M581.4 462.6v4.8M581.4 468.5v4.7M581.4 474.4v4.7M457.7 492v2.4M459.9 488.3h-2.2v2.4M461.1 488.3h4.4M463 480.3v4.7M463 486.2v4.7M463 492.1v2.3M466.7 488.3h4.5"/>
<path d="M470.4 485.7v2.6M472.3 488.3h4.5M476.2 480.3v4.7M476.2 486.2v4.7M476.2 492.1v2.3M477.9 488.3h4.5M483.5 488.3h4.5M489.1 488.3h4.5M494.7 488.3h4.5M500.3 488.3h4.5M506 488.3h4.4M511.6 488.3h4.5"/>
<path d="M517.1 488.3h4.6M522.8 488.3h4.4M528.4 488.3h4.5M534 488.3h4.5M539.6 488.3h4.5M545.2 488.3h4.5M550.8 488.3h4.5M556.5 488.3h4.4M562 488.3h4.5M567.6 488.3h4.5M568.2 480.3v4.7M568.2 486.2v4.7"/>
<path d="M568.2 492.1v2.3M573.3 488.3h4.4M574 485.7v2.6M578.9 488.3h4.5M581.4 480.3v4.7M581.4 486.2v4.7M581.4 492.1v2.3M584.5 488.3h2.2v2.4M586.7 492v2.4"/>
</g>
<!-- layer: Visible (ANSI) -->
<g fill="none" stroke="#000" stroke-width=".51">
<path d="M452.4 79.6h139.7v58.9h-139.7zM693.9 195.8h59v203.2h-59zM191.6 365.7l-22.6 54.4M526.4 364.2l-.5-.2-.1 .3M227.7 380.7l-22.5 54.4-108-44.8 22.6-54.4 191 79.1-22.5 54.5-83.1-34.4M544.4 398.9l-1.2-.2-38.4-15.9a3.2 3.2 0 0 0-4.1 1.8l-5.1 12.4-.6 .9-1.3 .9-41.3 .2v-203.2h139.7v203.2h-47.7M229.2 417.5l.4 .2-.4 .9M233.1 409.3l-.4 1-.4-.2M452.4 435.5h139.7v58.9h-139.7zM518.2 457.6a9.8 9.8 0 0 1 10.7-2.6 9.8 9.8 0 0 1 6.3 8.9 10.2 10.2 0 0 1-14 10.8 11.2 11.2 0 0 1-3-17.1zM526.4 459.9l-.5 1M526.4 459.9v1h-.5"/>
<path d="M530.2 455.6l-2.8 2.7-1 1.6M525.9 460.9a11 11 0 0 0 0 8.1M525.9 469h.5v1M525.9 469l.5 1M526.4 470l1 1.7 2.8 2.6M534.9 462a3.1 3.1 0 0 0-2.6 3 3.1 3.1 0 0 0 2.6 3"/>
<circle cx="522.2" cy="109.1" r="3.1"/>
<circle cx="522.2" cy="109.1" r="10.7"/>
<circle cx="469.6" cy="243.5" r="6.6"/>
<circle cx="574.8" cy="243.5" r="6.6"/>
<circle cx="522.2" cy="312.6" r="38.1"/>
<circle cx="522.2" cy="312.6" r="51.9"/>
<circle cx="522.2" cy="312.6" r="64.6"/>
<circle cx="469.6" cy="381.7" r="6.6"/>
<circle cx="574.8" cy="381.7" r="6.6"/>
<circle cx="239.9" cy="417.6" r="3.1"/>
<circle cx="239.9" cy="417.6" r="10.7"/>
</g>
<!-- layer: Hidden (ANSI) -->
<g fill="#000">
<circle cx="719.3" cy="364.3" r=".19"/>
<circle cx="719.3" cy="364.2" r=".19"/>
<circle cx="727.4" cy="364.3" r=".19"/>
<circle cx="727.4" cy="364.2" r=".19"/>
</g>
<!-- layer: Section Line (ANSI) -->
<g fill="none" stroke="#000" stroke-width=".7">
<path d="M358.4 357.6l-1 4.9-1.8-.7zM358.4 357.6l-3.8 9.2 8.8 3.7M364.8 371l1.7 .7M367.9 372.3l1.6 .6M370.9 373.5l8.8 3.7M381.1 377.8l1.7 .7M384.2 379l1.6 .7M387.2 380.3l8.8 3.6M397.4 384.5l1.6 .7M400.4 385.8l1.7 .7M403.5 387l8.8 3.7M413.7 391.3l1.7 .7"/>
<path d="M416.8 392.6l1.6 .6M419.8 393.8l8.8 3.6M430 398l1.7 .7M433.1 399.3l1.6 .7M436.1 400.6l8.8 3.6M446.3 404.7l1.7 .7M449.3 406l1.7 .7M452.4 407.3l8.8 3.7M462.6 411.5l1.6 .7M465.6 412.8l1.7 .6M468.7 414.1l8.8 3.6M478.9 418.3l1.7 .7"/>
<path d="M482 419.5l1.6 .7M485 420.8l8.8 3.6M495.2 425l1.7 .7M498.3 426.3l1.6 .7M501.3 427.5l8.9 3.7M511.5 431.8l1.7 .7M514.5 433.1l1.8 .7M517.6 434.3l8.8 3.7M527.8 438.5l1.7 .7M530.9 439.8l1.6 .7M533.9 441.1l8.8 3.6M544.1 445.3l1.7 .7"/>
<path d="M547.2 446.5l1.6 .7M550.2 447.8l8.9 3.7M560.5 452.1l1.6 .7M563.5 453.3l1.6 .7M566.5 454.6l8.8 3.6M576.7 458.8l1.7 .7M595.4 455.7l-.9 5.1-1.9-.8zM595.4 455.7l-3.8 9.2-8.8-3.6M579.8 460.1l1.7 .7"/>
</g>
<path d="M358.4 357.6l-1 4.9-1.8-.7zM595.4 455.7l-.9 5.1-1.9-.8z" fill="#000"/>
<!-- layer: Border (ANSI) -->
<g fill="none" stroke="#000" stroke-width=".7">
<path d="M431.8 15.2v10.2l-2.9-5.1h5.8l-2.9 5.1 2.9-5.1M107.9 21.3v4.1M215.9 21.3v4.1M323.8 21.3v4.1M539.8 21.3v4.1M647.7 21.3v4.1M755.6 21.3v4.1M8.6 139.7h4.1M850.9 139.7h4.1M2.5 279.4h10.2l-5.1-2.9v5.8l5.1-2.9-5.1 2.9M861.1 279.4h-10.2l5.1-2.9v5.8l-5.1-2.9 5.1 2.9M8.6 419.1h4.1"/>
<path d="M850.9 419.1h4.1M12.7 533.4v-508h838.2v508h-838.2h838.2M107.9 533.4v4.1M215.9 533.4v4.1M323.8 533.4v4.1M434.7 538.5l-2.9-5.1 2.9 5.1h-5.8l2.9-5.1v10.2M539.8 533.4v4.1M647.7 533.4v4.1M755.6 533.4v4.1"/>
</g>
<!-- layer: Title (ANSI) -->
<g fill="none" stroke="#000" stroke-width=".42">
<path d="M654 479.4h69.9M698.5 469.9v63.5M723.9 469.9v63.5M654 488.9h69.9M654 498.5h69.9M723.9 485.6h127M654 508h69.9M654 517.5h69.9M723.9 514.3h127M736.6 514.3v12.7M762 514.3v12.7M838.2 514.3v12.7"/>
<path d="M654 527h196.9M752.3 527v6.4M800.1 527v6.4"/>
</g>
<path d="M654 469.9h196.9v63.5h-196.9z" fill="none" stroke="#000" stroke-width=".51"/>
<!-- layer: Symbol (ANSI) -->
<path d="M527.9 118.2l1.7 1.8-.8 .5zM527.9 118.2l20.6 33.2h2.5M545 192.8l-10.1 19M553.3 182.7h-3l-4.9 9.3M535.6 209.4l.9 .5-1.6 1.9zM541.5 380.2l.7 2.5-1 .1zM541.5 380.2l4.7 64.8h3M526.5 476.9l1.3 2.2-.9 .4zM526.5 476.9l14.1 39.6h2.5M536.3 475.6l.8 2.4-1 .2zM536.3 475.6l4.2 35.1h2.5" fill="none" stroke="#000" stroke-width=".42"/>
<path d="M527.9 118.2l1.7 1.8-.8 .5zM535.6 209.4l.9 .5-1.6 1.9zM541.5 380.2l.7 2.5-1 .1zM526.5 476.9l1.3 2.2-.9 .4zM536.3 475.6l.8 2.4-1 .2z" fill="#000"/>
<!-- layer: Dimension (ANSI) -->
<g fill="none" stroke="#000" stroke-width=".42">
<path d="M514.2 189.7h5M516.6 189.2l2.6 .5-2.6 .5zM519.2 186.6v33M525.3 189.7l2.4-.5v1zM525.3 189.7h7M525.3 186.6v33M531.6 368.2l-30 72.5M537.3 370.5l-30.1 72.5M719.3 366v59.6M727.4 366v59.6M506.6 399h36.2M509.8 399l.5 2.4h-1z"/>
<path d="M509.8 399a33.8 33.8 0 0 0 22.1 31.8M544.6 399.3l33.5 13.9M575.2 412l-.7 2.5-.8-.5zM575.2 412a34.2 34.2 0 0 1-32.9 20.9M498.2 435.9l4.6 1.9M500.7 436.4l2.1 1.4-2.5-.5zM719.3 422.4l2.6-.5v1zM719.3 422.4h11.7M724.9 421.9l2.5 .5-2.5 .5zM508.4 440.1l2.5 .5-.4 .9zM508.4 440.1l6.9 2.9"/>
</g>
<path d="M516.6 189.2l2.6 .5-2.6 .5zM525.3 189.7l2.4-.5v1zM509.8 399l.5 2.4h-1zM575.2 412l-.7 2.5-.8-.5zM500.7 436.4l2.1 1.4-2.5-.5zM719.3 422.4l2.6-.5v1zM724.9 421.9l2.5 .5-2.5 .5zM508.4 440.1l2.5 .5-.4 .9z" fill="#000"/>
<!-- layer: Symbol (ANSI) -->
<path d="M569 244.2l-2.5 .3" fill="none" stroke="#f0f" stroke-width=".42"/>
<path d="M566.5 244.5l2.5-.9 .1 1.1z" fill="#f0f"/>
<path d="M566.5 244.5l2.5-.9 .1 1.1zM605.9 240.2h-2.5l-34.4 4 14.1-1.6" fill="none" stroke="#f0f" stroke-width=".42"/>
<path d="M441.4 227h2.5l18.7 12M460.8 237.2l1.8 1.8-2.4-.9zM445 354.4h2.5l16.9 20.8M462.4 373.6l.8-.7 1.2 2.3zM583.1 374.6l.5 .8-2.3 1.2zM603.5 361.3h-2.5l-19.7 15.3M237.5 419.4l-45.9 34.2h-2.5M231.2 427.5l2-1.6-1.2 2.3zM233.2 425.9l-28.8 35.4h-2.5M235.1 420.5l2.4-1.1-1.7 1.9z" fill="none" stroke="#000" stroke-width=".42"/>
<path d="M460.8 237.2l1.8 1.8-2.4-.9zM462.4 373.6l.8-.7 1.2 2.3zM583.1 374.6l.5 .8-2.3 1.2zM231.2 427.5l2-1.6-1.2 2.3zM235.1 420.5l2.4-1.1-1.7 1.9z" fill="#000"/>
<!-- layer: Dimension (ANSI) -->
<g fill="none" stroke="#000" stroke-width=".42">
<path d="M452.4 155.8l2.5-.5v1zM452.4 152.6v41.6M452.4 155.8h30M492.1 155.8h30.1M519.7 155.3l2.5 .5-2.5 .5zM522.2 152.6v21.8M574.8 158.6v83.3M693.9 158.6v35.6M752.9 158.6v35.6M452.4 176.8l2.5-.5v1.1zM452.4 167.8l2.5-.5v1zM452.4 161.7l2.5-.5v1z"/>
<path d="M452.4 176.8h63.8M452.4 167.8h3.7M452.4 161.7h56.3M465.8 167.8h3.8M467.1 167.3l2.5 .5-2.5 .5zM469.6 164.6v70.7M518.4 161.7h56.4M522.2 179.2v131.8M528.2 176.8h63.9M572.3 161.2l2.5 .5-2.5 .5zM589.5 176.3l2.6 .5-2.6 .6zM592.1 173.7v6.6"/>
<path d="M693.9 161.7l2.5-.5v1zM693.9 161.7h24.6M728.2 161.7h24.7M750.3 161.2l2.6 .5-2.6 .5zM360.6 195.8h90.2M363.8 195.8l.5 2.4h-1zM363.8 195.8v56M376.4 195.8l.5 2.4h-1zM376.4 195.8v21.4M388.4 195.8l.5 2.4h-1zM388.4 195.8v90.5M592.1 185.7v8.5"/>
<path d="M593.7 195.8h36.7M627.3 195.8l.5 2.4h-1.1zM627.3 195.8v42M376.4 222v21.5M363.8 256.5v56.1M373.2 243.5h94.9M375.9 241h1l-.5 2.5zM536.7 249.7l-.1 2.6-.9-.3zM536.7 249.7l-10.3 45h2.9M627.3 242.7v52.3M509.1 262.4l1.1 2.3-1 .3zM509.1 262.4l10.5 40.1h-3"/>
<path d="M688.9 279h5M691.4 278.5l2.5 .5-2.5 .5zM700 279l2.6-.5v1zM700 279h6.2M740.5 279h6.2M744.2 278.5l2.5 .5-2.5 .5zM752.9 279l2.4-.5v1zM752.9 279h4.9M388.4 291.1v90.6M627.3 299.7v59.1M700 287l2.6-.6v1.1zM700 287h4.8"/>
<path d="M714.6 287h4.7M716.9 286.4l2.4 .6-2.4 .5zM727.4 287l2.5-.6v1.1zM727.4 287h4.8M741.9 287h4.8M744.2 286.4l2.5 .6-2.5 .5zM360.6 312.6h160M363.3 310.1h1l-.5 2.5zM529.1 310.6h-3.1l-37.5 19.8M488.5 330.4l2-1.6 .5 .8zM387.9 379.2h1l-.5 2.5zM627.3 363.8v35.2"/>
<path d="M385.2 381.7h82.9M593.7 399h36.7M626.7 396.4h1.1l-.5 2.6z"/>
</g>
<g fill="#000">
<path d="M452.4 155.8l2.5-.5v1zM519.7 155.3l2.5 .5-2.5 .5zM452.4 176.8l2.5-.5v1.1zM452.4 167.8l2.5-.5v1zM452.4 161.7l2.5-.5v1zM467.1 167.3l2.5 .5-2.5 .5zM572.3 161.2l2.5 .5-2.5 .5zM589.5 176.3l2.6 .5-2.6 .6zM693.9 161.7l2.5-.5v1zM750.3 161.2l2.6 .5-2.6 .5zM363.8 195.8l.5 2.4h-1zM376.4 195.8l.5 2.4h-1z"/>
<path d="M388.4 195.8l.5 2.4h-1zM627.3 195.8l.5 2.4h-1.1zM375.9 241h1l-.5 2.5zM536.7 249.7l-.1 2.6-.9-.3zM509.1 262.4l1.1 2.3-1 .3zM691.4 278.5l2.5 .5-2.5 .5zM700 279l2.6-.5v1zM744.2 278.5l2.5 .5-2.5 .5zM752.9 279l2.4-.5v1zM700 287l2.6-.6v1.1zM716.9 286.4l2.4 .6-2.4 .5zM727.4 287l2.5-.6v1.1z"/>
<path d="M744.2 286.4l2.5 .6-2.5 .5zM363.3 310.1h1l-.5 2.5zM488.5 330.4l2-1.6 .5 .8zM387.9 379.2h1l-.5 2.5zM626.7 396.4h1.1l-.5 2.6z"/>
</g>
<!-- layer: Centerline (ANSI) -->
<g fill="none" stroke="#000" stroke-width=".42">
<path d="M449.2 109h16.8M469 109h4M476 109h10.5M489.5 109h4M496.5 109h10.5M510 109h4M517 109h10.4M530.5 109h3.9M537.5 109h10.4M550.9 109h4M557.9 109h10.5M571.4 109h4"/>
<path d="M578.4 109h16.8"/>
</g>
<g font-size="6.3">
<text x="348.9" y="362.2">A</text>
<text x="596.2" y="467.7">A</text>
<text x="190.4" y="480.6">VIEW A-A</text>
<text x="187.6" y="488.1">SCALE 4 : 1</text>
<text x="724.7" y="502.8">Flow-through 2mm cell</text>
<text x="728.1" y="524.9">D</text>
<text x="762.8" y="525">2 mm flow cell for machinin</text>
<text x="839.7" y="525">g</text>
</g>
<g font-size="4.3">
<text x="654.8" y="477.8">Beaucage</text>
<text x="699.3" y="478">7/8/2024</text>
<text x="778.4" y="479.4">NIST AFL</text>
</g>
<g font-size="4.2">
<text x="52.8" y="24.4">8</text>
<text x="160.8" y="24.4">7</text>
<text x="268.7" y="24.4">6</text>
<text x="376.7" y="24.4">5</text>
<text x="484.6" y="24.4">4</text>
<text x="592.6" y="24.4">3</text>
<text x="700.5" y="24.4">2</text>
<text x="808.5" y="24.4">1</text>
<text x="8.8" y="71.4">D</text>
<text x="852" y="71.4">D</text>
<text x="551.8" y="152.9">1/4-28 UNF - 2B ↧ .25</text>
<text x="483.2" y="157.3">.688</text>
<text x="509.5" y="163.3">1.21</text>
<text x="719.3" y="163.3">.580</text>
<text x="456.9" y="169.3">.170</text>
<text x="517" y="178.4">1.375</text>
<text x="554.1" y="184.2">1/4-28 UNF</text>
<text x="576.8" y="184.2">- 2B ↧ .25</text>
<text x="8.9" y="211.1">C</text>
<text x="852.2" y="211.1">C</text>
<text x="372.3" y="221.2">.470</text>
<text x="402" y="228.5">8-32 UNC - 2B ↧ .60</text>
<text x="358.6" y="255.7">1.150</text>
<text x="707" y="280.5">.061</text>
<text x="731.6" y="280.5">.061</text>
<text x="383.2" y="290.3">1.830</text>
<text x="705.6" y="288.5">.190</text>
<text x="733" y="288.5">.190</text>
<text x="622" y="298.9">2.000</text>
<text x="9" y="350.8">B</text>
<text x="852.2" y="350.8">B</text>
<text x="405.6" y="355.9">8-32 UNC - 2B ↧ .60</text>
<text x="604.3" y="362.8">8-32 UNC - 2B ↧ .60</text>
<text x="731.8" y="423.9">.079</text>
<text x="532.7" y="433.8">158°</text>
<text x="550" y="446.5">1/4-28 UN</text>
<text x="569.2" y="446.5">F -</text>
<text x="575.5" y="446.5">2B</text>
<text x="158.9" y="462.9">1/4-28 UNF - 2B ↧ .25</text>
<text x="8.9" y="490.5">A</text>
<text x="852.2" y="490.5">A</text>
<text x="543.8" y="512.2">1/4-28 UNF - 2B ↧ .25</text>
<text x="543.9" y="518">1/4-28 UNF - 2B ↧ .25</text>
<text x="742.9" y="532.6">4 : 1</text>
<text x="812.4" y="532.6">1</text>
<text x="823" y="532.6">1</text>
<text x="52.8" y="537.5">8</text>
<text x="160.8" y="537.5">7</text>
<text x="268.7" y="537.5">6</text>
<text x="376.7" y="537.5">5</text>
<text x="484.6" y="537.5">4</text>
<text x="592.6" y="537.5">3</text>
<text x="700.5" y="537.5">2</text>
<text x="808.5" y="537.5">1</text>
</g>
<text font-size="4.2" fill="#f0f" x="606.7" y="241.7">8-32 UNC - 2B ↧ .60</text>
<g font-size="3.9">
<text x="533" y="191.2">⌀.060</text>
<text x="530.2" y="296.2">⌀1.27</text>
<text x="502" y="304">⌀1.020</text>
<text x="529.8" y="312">⌀.750</text>
<text x="516.1" y="447.2">⌀.060</text>
<text x="581.5" y="446.5">↧ .25</text>
<text x="167.1" y="455.1">⌀.06 ↧ .60</text>
</g>
<g font-size="3.5">
<text x="654.8" y="473.2">DRAWN</text>
<text x="654.8" y="482.8">CHECKED</text>
<text x="724.7" y="488.9">TITLE</text>
<text x="654.8" y="492.3">QA</text>
<text x="654.8" y="501.8">MFG</text>
<text x="654.8" y="511.4">APPROVED</text>
<text x="726.7" y="517.7">SIZE</text>
<text x="762.8" y="517.7">DWG NO</text>
<text x="841.4" y="517.7">REV</text>
<text x="724.7" y="530.4">SCALE</text>
<text x="800.9" y="532.6">SHEET</text>
<text x="817.4" y="532.6">OF</text>
</g>
</svg>
